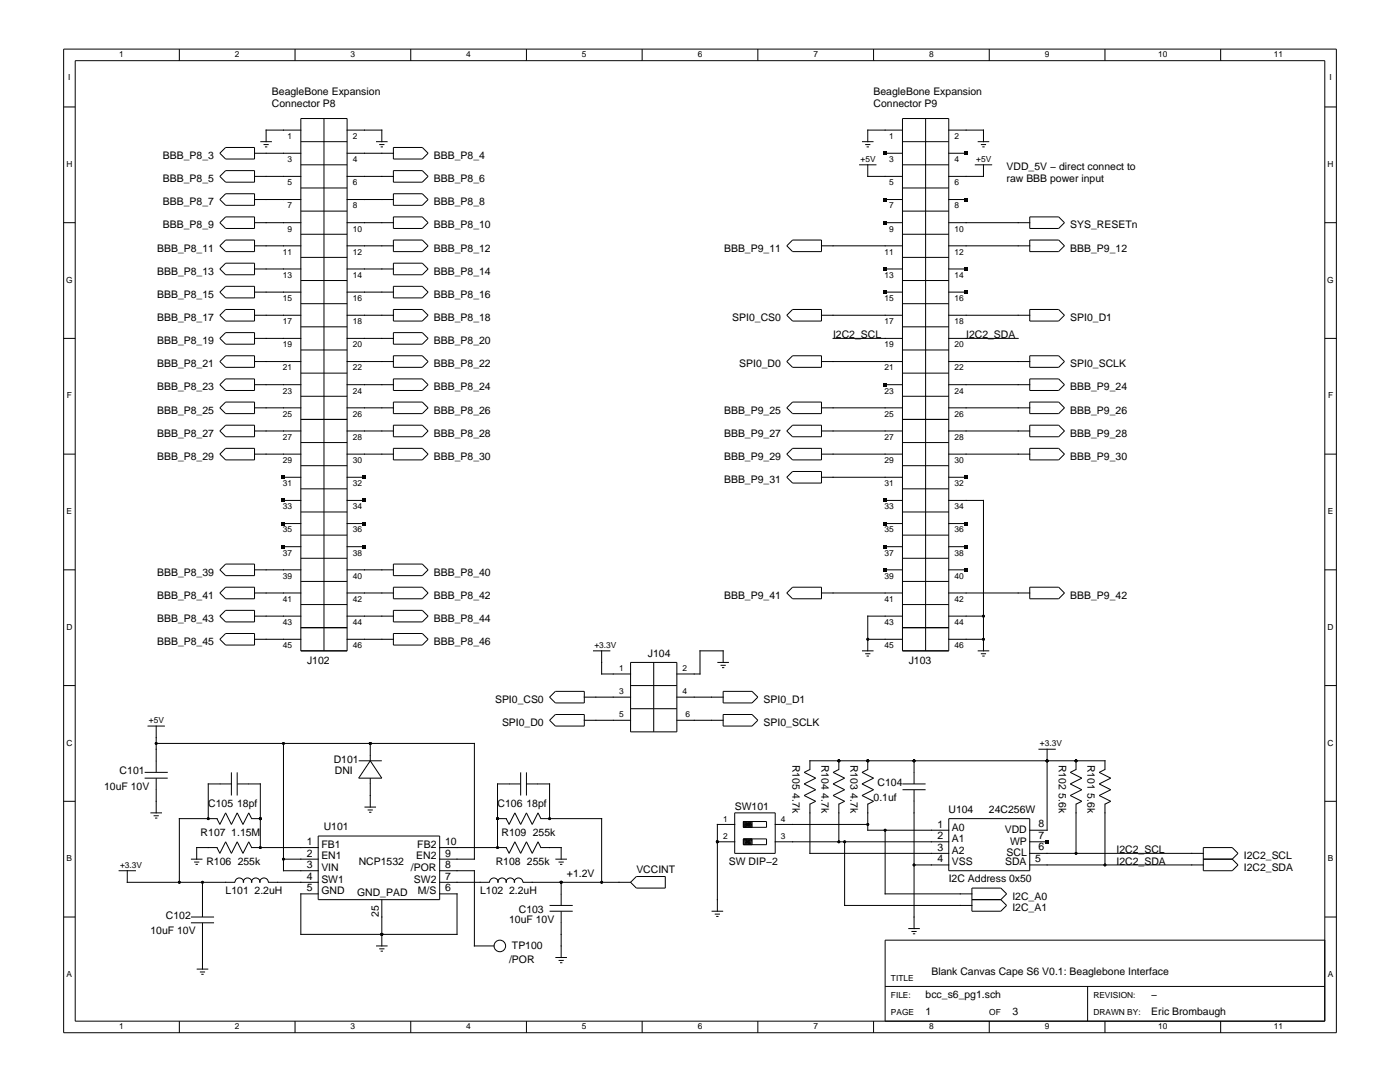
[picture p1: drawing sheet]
<svg xmlns="http://www.w3.org/2000/svg" width="279mm" height="216mm" viewBox="0 0 279 216" stroke-linecap="round" stroke-linejoin="round" font-family="sans-serif">
<g fill="none" stroke="#000" stroke-width=".2">
<path d="M12.7 9.8h254v196.3h-254zM15 12.1h249.4v191.7h-249.4zM35.8 9.8v2.3M58.9 9.8v2.3M82 9.8v2.3M105.1 9.8v2.3M128.2 9.8v2.3M151.2 9.8v2.3M174.3 9.8v2.3M197.4 9.8v2.3M220.5 9.8v2.3M243.6 9.8v2.3"/>
<path d="M12.7 21.3h2.3M45 29.4h5.8v2.3h-5.8l-1.1-1.1zM45 34h5.8v2.4h-5.8l-1.1-1.2zM45 38.7h5.8v2.3h-5.8l-1.1-1.2zM50.8 39.8h9.2M50.8 35.2h9.2M50.8 30.6h9.2M52 28.3h2.3M52.6 28.8h1M52.9 29.3h.4M60 32.9h9.3M60 23.7h9.3v106.2h-9.3z"/>
<path d="M60 37.5h9.3M60 28.3h9.3M60 26h-6.9v2.3M64.7 23.7v106.2M69.3 39.8h9.2M69.3 35.2h9.2M69.3 30.6h9.2M69.3 26h6.9v2.3M75 28.3h2.4M75.7 28.8h1M76 29.3h.4M78.5 29.4h5.8l1.1 1.2-1.1 1.1h-5.8z"/>
<path d="M78.5 34h5.8l1.1 1.2-1.1 1.2h-5.8zM78.5 38.7h5.8l1.1 1.1-1.1 1.2h-5.8zM171.5 32.9h3.4M172 28.3h2.3M172.7 28.8h1M173 29.3h.4M173.2 32.9v2.3h6.9M176.6 39.8h3.5M176.6 30.6h3.5M180.1 26h-6.9v2.3M180.1 32.9h9.2M180.1 23.7h9.2v106.2h-9.2z"/>
<path d="M180.1 37.5h9.2M180.1 28.3h9.2M184.7 23.7v106.2M189.3 39.8h3.5M189.3 30.6h3.5M189.3 26h7v2.3M194.5 32.9h3.5M195.1 28.3h2.3M195.8 28.8h1M196 29.3h.5M196.3 32.9v2.3h-7M264.4 21.3h2.3"/>
<path d="M12.7 44.4h2.3M43.9 53.7l1.1-1.2h5.8v2.3h-5.8zM43.9 58.3l1.1-1.2h5.8v2.3h-5.8zM45 43.3h5.8v2.3h-5.8l-1.1-1.2zM45 47.9h5.8v2.3h-5.8l-1.1-1.1zM50.8 44.4h9.2M50.8 58.3h9.2M50.8 53.7h9.2M50.8 49.1h9.2M60 56h9.3M60 46.7h9.3M60 42.1h9.3"/>
<path d="M60 51.4h9.3M69.3 44.4h9.2M69.3 58.3h9.2M69.3 53.7h9.2M69.3 49.1h9.2M78.5 43.3h5.8l1.1 1.1-1.1 1.2h-5.8zM78.5 47.9h5.8l1.1 1.2-1.1 1.1h-5.8zM78.5 52.5h5.8l1.1 1.2-1.1 1.1h-5.8zM78.5 57.1h5.8l1.1 1.2-1.1 1.1h-5.8zM158.2 47.9h5.7v2.3h-5.7l-1.2-1.1zM163.9 49.1h16.2M176.6 44.4h3.5"/>
<path d="M176.6 58.3h3.5M176.6 53.7h3.5M180.1 56h9.2M180.1 46.7h9.2M180.1 42.1h9.2M180.1 51.4h9.2M189.3 44.4h16.2M189.3 58.3h3.5M189.3 53.7h3.5M189.3 49.1h16.2M205.5 43.3h5.8l1.1 1.1-1.1 1.2h-5.8zM205.5 47.9h5.8l1.1 1.2-1.1 1.1h-5.8z"/>
<path d="M264.4 44.4h2.3M12.7 67.5h2.3M45 61.8h5.8v2.3h-5.8l-1.1-1.2zM45 66.4h5.8v2.3h-5.8l-1.1-1.2zM45 71h5.8v2.3h-5.8l-1.1-1.2zM45 75.6h5.8v2.3h-5.8l-1.1-1.1zM50.8 67.5h9.2M50.8 76.8h9.2M50.8 72.1h9.2M50.8 62.9h9.2M60 74.5h9.3M60 79.1h9.3"/>
<path d="M60 69.8h9.3M60 60.6h9.3M60 65.2h9.3M69.3 67.5h9.2M69.3 76.8h9.2M69.3 72.1h9.2M69.3 62.9h9.2M78.5 61.8h5.8l1.1 1.1-1.1 1.2h-5.8zM78.5 66.4h5.8l1.1 1.1-1.1 1.2h-5.8zM78.5 71h5.8l1.1 1.1-1.1 1.2h-5.8zM78.5 75.6h5.8l1.1 1.2-1.1 1.1h-5.8zM158.2 61.8h5.7v2.3h-5.7l-1.2-1.2z"/>
<path d="M158.2 71h5.7v2.3h-5.7l-1.2-1.2zM163.9 72.1h16.2M163.9 62.9h16.2M166.3 67.5h13.8M176.6 76.8h3.5M180.1 74.5h9.2M180.1 79.1h9.2M180.1 69.8h9.2M180.1 60.6h9.2M180.1 65.2h9.2M189.3 67.5h13.9M189.3 76.8h16.2"/>
<path d="M189.3 72.1h16.2M189.3 62.9h16.2M205.5 61.8h5.8l1.1 1.1-1.1 1.2h-5.8zM205.5 71h5.8l1.1 1.1-1.1 1.2h-5.8zM205.5 75.6h5.8l1.1 1.2-1.1 1.1h-5.8zM264.4 67.5h2.3M12.7 90.6h2.3M45 80.2h5.8v2.3h-5.8l-1.1-1.1zM45 84.8h5.8v2.4h-5.8l-1.1-1.2zM45 89.5h5.8v2.3h-5.8l-1.1-1.2zM50.8 90.6h9.2M50.8 86h9.2"/>
<path d="M50.8 81.4h9.2M56.6 99.9h3.4M56.6 95.2h3.4M60 97.5h9.3M60 92.9h9.3M60 83.7h9.3M60 88.3h9.3M69.3 90.6h9.2M69.3 99.9h3.4M69.3 95.2h3.4M69.3 86h9.2M69.3 81.4h9.2"/>
<path d="M78.5 80.2h5.8l1.1 1.2-1.1 1.1h-5.8zM78.5 84.8h5.8l1.1 1.2-1.1 1.2h-5.8zM78.5 89.5h5.8l1.1 1.1-1.1 1.2h-5.8zM158.2 80.2h5.7v2.3h-5.7l-1.2-1.1zM158.2 84.8h5.7v2.4h-5.7l-1.2-1.2zM158.2 89.5h5.7v2.3h-5.7l-1.2-1.2zM158.2 94.1h5.7v2.3h-5.7l-1.2-1.2zM163.9 90.6h16.2M163.9 95.2h16.2M163.9 86h16.2M163.9 81.4h16.2M176.6 99.9h3.5"/>
<path d="M180.1 97.5h9.2M180.1 92.9h9.2M180.1 83.7h9.2M180.1 88.3h9.2M189.3 90.6h16.2M189.3 99.9h7v30M189.3 95.2h3.5M189.3 86h16.2M189.3 81.4h16.2M205.5 80.2h5.8l1.1 1.2-1.1 1.1h-5.8zM205.5 84.8h5.8l1.1 1.2-1.1 1.2h-5.8zM205.5 89.5h5.8l1.1 1.1-1.1 1.2h-5.8z"/>
<path d="M264.4 90.6h2.3M12.7 113.7h2.3M45 112.6h5.8v2.3h-5.8l-1.1-1.2zM45 117.2h5.8v2.3h-5.8l-1.1-1.2zM50.8 113.7h9.2M50.8 118.3h9.2M56.6 109.1h3.4M56.6 104.5h3.4M60 116h9.3M60 111.4h9.3M60 102.2h9.3M60 106.8h9.3"/>
<path d="M69.3 113.7h9.2M69.3 118.3h9.2M69.3 109.1h3.4M69.3 104.5h3.4M78.5 112.6h5.8l1.1 1.1-1.1 1.2h-5.8zM78.5 117.2h5.8l1.1 1.1-1.1 1.2h-5.8zM158.2 117.2h5.7v2.3h-5.7l-1.2-1.2zM163.9 118.3h16.2M176.6 113.7h3.5M176.6 109.1h3.5M176.6 104.5h3.5M180.1 116h9.2"/>
<path d="M180.1 111.4h9.2M180.1 102.2h9.2M180.1 106.8h9.2M189.3 113.7h3.5M189.3 118.3h16.2M189.3 109.1h3.5M189.3 104.5h3.5M205.5 117.2h5.8l1.1 1.1-1.1 1.2h-5.8zM264.4 113.7h2.3M12.7 136.8h2.3M45 121.8h5.8v2.3h-5.8l-1.1-1.2zM45 126.4h5.8v2.3h-5.8l-1.1-1.1z"/>
<path d="M50.8 127.6h9.2M50.8 122.9h9.2M60 125.3h9.3M60 120.6h9.3M69.3 127.6h9.2M69.3 122.9h9.2M78.5 121.8h5.8l1.1 1.1-1.1 1.2h-5.8zM78.5 126.4h5.8l1.1 1.2-1.1 1.1h-5.8zM109.7 139.1l1.1-1.1h5.8v2.3h-5.8zM116.6 139.1h9.2M118.3 129.9h3.5M120.1 129.9v4.6h5.7"/>
<path d="M125.8 136.8h9.3M125.8 132.2h9.3v13.8h-9.3zM130.5 132.2v13.8M135.1 139.1h9.2M143.2 132.2h2.3M143.8 132.8h1M144.1 133.2h.4M144.3 132.2v-2.3h-4.6v4.6h-4.6M144.3 138h5.8l1.1 1.1-1.1 1.2h-5.8zM172 129.9h2.3M172.7 130.4h1M173 130.9h.4"/>
<path d="M173.2 127.6h6.9M180.1 122.9h-6.9v7M180.1 125.3h9.2M180.1 120.6h9.2M189.3 127.6h7M189.3 122.9h7M195.1 129.9h2.3M195.8 130.4h1M196 130.9h.5M264.4 136.8h2.3M12.7 159.9h2.3M28.9 155.3h4.6"/>
<path d="M28.9 154.1h4.6M29.4 144.9h3.5M31.2 144.9v9.2M31.2 155.3v6.9M31.2 148.3h63.5v23.1h-7M46.2 156.4h-4.6v7M46.2 154.1v4.6M47.3 156.4h4.7v12.7M47.3 154.1v4.6M56.6 148.3v25.4h6.9M71.6 151.8h4.6M73.9 151.8l2.3 3.5h-4.6z"/>
<path d="M73.9 148.3v3.5M73.9 155.3v5.7M103.9 156.4h-4.6v12.7M103.9 154.1v4.6M105.1 154.1v4.6M105.1 156.4h4.6v7M109.7 143.7l1.1-1.1h5.8v2.3h-5.8zM116.6 143.7h9.2M125.8 141.4h9.3M135.1 143.7h9.2M144.3 142.6h5.8l1.1 1.1-1.1 1.2h-5.8zM161.6 153.6v-1.8h58.9v1.8"/>
<path d="M161.6 153.5l-1.1 .6 2.3 1.2-2.3 1.1 2.3 1.2-2.3 1.1 2.3 1.2-1.2 .6v9.8h27.7M167.4 153.5l-1.1 .6 2.3 1.2-2.3 1.1 2.3 1.2-2.3 1.1 2.3 1.2-1.2 .6v7.5M167.4 151.8v1.8M173.2 151.8v1.8M173.2 153.5l-1.2 .6 2.3 1.2-2.3 1.1 2.3 1.2-2.3 1.1 2.3 1.2-1.1 .6v5.2h16.1M180.1 157.6h4.6M180.1 156.4h4.6M182.4 151.8v4.6M182.4 157.6v27.7M207.2 149.5h3.5M209 149.5v16.2h-3.5M214.7 151.8v1.8"/>
<path d="M214.7 153.5l-1.1 .6 2.3 1.2-2.3 1.1 2.3 1.2-2.3 1.1 2.3 1.2-1.2 .6v9.8M220.5 153.5l-1.1 .6 2.3 1.2-2.3 1.1 2.3 1.2-2.3 1.1 2.3 1.2-1.2 .6v12.1M264.4 159.9h2.3M23.7 173.7h3.4M25.4 173.7v2.4h21.5a.84 .84 0 0 1 .9-.9 .84 .84 0 0 1 .8 .9 .82 .82 0 0 1 .8-.9 .82 .82 0 0 1 .8 .9 .82 .82 0 0 1 .8-.9 .82 .82 0 0 1 .9 .9 .84 .84 0 0 1 .8-.9 .84 .84 0 0 1 .8 .9h10M30 162.2h2.3M30.7 162.8h1M30.9 163.2h.5M38.1 171.4h2.3M38.7 172h1.1M39 172.5h.5M40.4 176.1v6.9"/>
<path d="M43.9 164.5l-.6-1.1h-7.5v12.7M43.9 170.3l-.6-1.2h-4v2.3M52 163.4h-1.8l-.6-1.2-1.1 2.3-1.2-2.3-1.1 2.3-1.2-2.3-1.1 2.3M56.6 171.4h6.9M63.5 169.1h-13.3l-.6-1.1-1.1 2.3-1.2-2.3-1.1 2.3-1.2-2.3-1.1 2.3M63.5 178.4h-3.5v8h31.2v-8h-3.5M63.5 166.8h24.2v12.7h-24.2zM72.7 161h2.3M73.4 161.6h1M73.7 162.1h.4M76.2 179.5v9.3M87.7 176.1h10a.84 .84 0 0 1 .9-.9 .84 .84 0 0 1 .8 .9 .82 .82 0 0 1 .8-.9 .82 .82 0 0 1 .8 .9 .82 .82 0 0 1 .8-.9 .82 .82 0 0 1 .9 .9 .84 .84 0 0 1 .8-.9 .84 .84 0 0 1 .8 .9h21.5"/>
<path d="M87.7 173.7h7v15.1h3.9M87.7 169.1h13.3l.6 1.2M99.3 163.4h1.7l.6 1.1M101.6 170.3l1.2-2.3 1.1 2.3 1.2-2.3 1.1 2.3 1.2-2.3 .6 1.1h4v2.3M101.6 164.5l1.2-2.3 1.1 2.3 1.2-2.3 1.1 2.3 1.2-2.3 .6 1.2h12.1v12.7M110.8 171.4h2.3M111.5 172h1M111.8 172.5h.4M112 176.1v4.6M127 174.9h5.8v2.3h-5.8l-1.2-1.1zM143.2 168h3.4M146.6 162.2h8.1v8.1h-8.1z"/>
<path d="M146.6 164.5h-3.4v17.3M148.4 168h1.7M148.4 164.5h1.7M148.4 163.9h4.6v1.2h-4.6M148.4 167.4h4.6v1.1h-4.6M148.4 163.9v1.2M148.4 167.4v1.1M148.4 163.9l1.7 1.2v-1.2l-1.7 1.2M148.4 167.4l1.7 1.1v-1.1l-1.7 1.1M148.4 164.2l1.7 .6M148.4 167.7l1.7 .6M148.6 163.9l1.2 1.2"/>
<path d="M148.6 167.4l1.2 1.1M148.9 163.9l.6 1.2M148.9 167.4l.6 1.1M149.2 163.9v1.2M149.2 167.4v1.1M149.5 163.9l-.6 1.2M149.5 167.4l-.6 1.1M149.8 163.9l-1.2 1.2M149.8 167.4l-1.2 1.1M150.1 164.2l-1.7 .6M150.1 167.7l-1.7 .6M154.7 168h34.6"/>
<path d="M154.7 164.5h18.5M168.6 168v12.7h25.4M176.6 165.7v12.7h17.4M182.4 172.6h6.9M189.3 163.4h16.2v10.3h-16.2zM194 177.2h5.7l1.2 1.2-1.2 1.1 1.2 1.2-1.2 1.1h-5.7zM194 179.5h5.7M205.5 170.3h34.6M205.5 172.6h34.6M205.5 168h3.5M240.1 169.1h5.8l1.2 1.2-1.2 1.1 1.2 1.2-1.2 1.1h-5.8zM240.1 171.4h5.8"/>
<path d="M12.7 183h2.3M38.1 183h4.6M38.1 184.1h4.6M39.3 193.4h2.3M39.9 193.9h1M40.2 194.4h.4M40.4 184.1v9.3M75 188.8h2.4M75.7 189.3h1M76 189.8h.4M109.7 181.8h4.6M109.7 180.7h4.6"/>
<path d="M110.8 191.1h2.3M111.5 191.6h1M111.8 192.1h.4M112 181.8v9.3M142 181.8h2.3M142.6 182.4h1.1M142.9 182.9h.5M176.6 196.8h87.8M181.3 185.3h2.3M181.9 185.9h1M182.2 186.3h.4M217.1 196.8v7"/>
<path d="M264.4 187.6h-87.8v16.2M264.4 183h2.3M35.8 203.8v2.3M58.9 203.8v2.3M82 203.8v2.3M105.1 203.8v2.3M128.2 203.8v2.3M151.2 203.8v2.3M174.3 203.8v2.3M197.4 203.8v2.3M220.5 203.8v2.3M243.6 203.8v2.3"/>
<circle cx="99.8" cy="188.8" r="1.15"/>
</g>
<g fill="#000">
<path d="M176.3 39.5h.7v.7h-.7zM176.3 30.2h.7v.7h-.7zM192.5 39.5h.7v.7h-.7zM192.5 30.2h.7v.7h-.7zM176.3 57.9h.7v.7h-.7zM176.3 53.3h.7v.7h-.7zM176.3 44.1h.7v.7h-.7zM192.5 57.9h.7v.7h-.7zM192.5 53.3h.7v.7h-.7zM176.3 76.4h.7v.7h-.7zM56.2 99.5h.7v.7h-.7zM56.2 94.9h.7v.7h-.7z"/>
<path d="M72.4 99.5h.7v.7h-.7zM72.4 94.9h.7v.7h-.7zM176.3 99.5h.7v.7h-.7zM192.5 94.9h.7v.7h-.7zM56.2 108.7h.7v.7h-.7zM56.2 104.1h.7v.7h-.7zM72.4 108.7h.7v.7h-.7zM72.4 104.1h.7v.7h-.7zM176.3 113.4h.7v.7h-.7zM176.3 108.7h.7v.7h-.7zM176.3 104.1h.7v.7h-.7zM192.5 113.4h.7v.7h-.7z"/>
<path d="M192.5 108.7h.7v.7h-.7zM192.5 104.1h.7v.7h-.7zM208.6 167.6h.7v.7h-.7z"/>
<circle cx="173.2" cy="127.6" r=".29"/>
<circle cx="196.3" cy="122.9" r=".29"/>
<circle cx="196.3" cy="127.6" r=".29"/>
<circle cx="31.2" cy="148.3" r=".29"/>
<circle cx="56.6" cy="148.3" r=".29"/>
<circle cx="73.9" cy="148.3" r=".29"/>
<circle cx="167.4" cy="151.8" r=".29"/>
<circle cx="173.2" cy="151.8" r=".29"/>
<circle cx="182.4" cy="151.8" r=".29"/>
<circle cx="209" cy="151.8" r=".29"/>
<circle cx="214.7" cy="151.8" r=".29"/>
<circle cx="35.8" cy="176.1" r=".29"/>
<circle cx="40.4" cy="176.1" r=".29"/>
<circle cx="41.6" cy="163.4" r=".29"/>
<circle cx="52" cy="169.1" r=".29"/>
<circle cx="52" cy="163.4" r=".29"/>
<circle cx="56.6" cy="171.4" r=".29"/>
<circle cx="99.3" cy="169.1" r=".29"/>
<circle cx="99.3" cy="163.4" r=".29"/>
<circle cx="109.7" cy="163.4" r=".29"/>
<circle cx="112" cy="176.1" r=".29"/>
<circle cx="120.1" cy="176.1" r=".29"/>
<circle cx="143.2" cy="168" r=".29"/>
<circle cx="167.4" cy="168" r=".29"/>
<circle cx="168.6" cy="168" r=".29"/>
<circle cx="173.2" cy="164.5" r=".29"/>
<circle cx="176.6" cy="165.7" r=".29"/>
<circle cx="182.4" cy="172.6" r=".29"/>
<circle cx="214.7" cy="170.3" r=".29"/>
<circle cx="220.5" cy="172.6" r=".29"/>
<circle cx="76.2" cy="186.4" r=".29"/>
</g>
<g font-size="2.1">
<text x="54.3" y="19">BeagleBone Expansion</text>
<text x="54.3" y="21.3">Connector P8</text>
<text x="174.3" y="19">BeagleBone Expansion</text>
<text x="174.3" y="21.3">Connector P9</text>
<text x="32.5" y="31.7">BBB_P8_3</text>
<text x="86.6" y="31.7">BBB_P8_4</text>
<text x="200.9" y="34">VDD_5V − direct connect to</text>
<text x="32.5" y="36.4">BBB_P8_5</text>
<text x="32.5" y="41">BBB_P8_7</text>
<text x="86.6" y="36.4">BBB_P8_6</text>
<text x="86.6" y="41">BBB_P8_8</text>
<text x="200.9" y="36.4">raw BBB power input</text>
<text x="32.5" y="45.6">BBB_P8_9</text>
<text x="86.6" y="45.6">BBB_P8_10</text>
<text x="213.6" y="45.6">SYS_RESETn</text>
<text x="31.4" y="50.2">BBB_P8_11</text>
<text x="86.6" y="50.2">BBB_P8_12</text>
<text x="144.5" y="50.2">BBB_P9_11</text>
<text x="213.6" y="50.2">BBB_P9_12</text>
<text x="31.4" y="54.8">BBB_P8_13</text>
<text x="31.4" y="59.4">BBB_P8_15</text>
<text x="86.6" y="54.8">BBB_P8_14</text>
<text x="86.6" y="59.4">BBB_P8_16</text>
<text x="31.4" y="64.1">BBB_P8_17</text>
<text x="86.6" y="64.1">BBB_P8_18</text>
<text x="146.1" y="64.1">SPI0_CS0</text>
<text x="213.6" y="64.1">SPI0_D1</text>
<text x="31.4" y="68.7">BBB_P8_19</text>
<text x="86.6" y="68.7">BBB_P8_20</text>
<text x="166.3" y="67.5">I2C2_SCL</text>
<text x="192.8" y="67.5">I2C2_SDA</text>
<text x="31.4" y="73.3">BBB_P8_21</text>
<text x="31.4" y="77.9">BBB_P8_23</text>
<text x="86.6" y="73.3">BBB_P8_22</text>
<text x="86.6" y="77.9">BBB_P8_24</text>
<text x="147.5" y="73.3">SPI0_D0</text>
<text x="213.6" y="73.3">SPI0_SCLK</text>
<text x="213.6" y="77.9">BBB_P9_24</text>
<text x="31.4" y="82.5">BBB_P8_25</text>
<text x="86.6" y="82.5">BBB_P8_26</text>
<text x="144.5" y="82.5">BBB_P9_25</text>
<text x="213.6" y="82.5">BBB_P9_26</text>
<text x="31.4" y="87.2">BBB_P8_27</text>
<text x="86.6" y="87.2">BBB_P8_28</text>
<text x="144.5" y="87.2">BBB_P9_27</text>
<text x="213.6" y="87.2">BBB_P9_28</text>
<text x="31.4" y="91.8">BBB_P8_29</text>
<text x="86.6" y="91.8">BBB_P8_30</text>
<text x="144.5" y="91.8">BBB_P9_29</text>
<text x="213.6" y="91.8">BBB_P9_30</text>
<text x="144.5" y="96.4">BBB_P9_31</text>
<text x="31.4" y="114.9">BBB_P8_39</text>
<text x="31.4" y="119.5">BBB_P8_41</text>
<text x="86.6" y="114.9">BBB_P8_40</text>
<text x="86.6" y="119.5">BBB_P8_42</text>
<text x="144.5" y="119.5">BBB_P9_41</text>
<text x="213.6" y="119.5">BBB_P9_42</text>
<text x="31.4" y="124.1">BBB_P8_43</text>
<text x="86.6" y="124.1">BBB_P8_44</text>
<text x="31.4" y="128.7">BBB_P8_45</text>
<text x="86.6" y="128.7">BBB_P8_46</text>
<text x="129.3" y="131">J104</text>
<text x="61.3" y="132.5">J102</text>
<text x="181.4" y="132.5">J103</text>
<text x="98.8" y="140.3">SPI0_CS0</text>
<text x="152.4" y="140.3">SPI0_D1</text>
<text x="100.2" y="144.9">SPI0_D0</text>
<text x="152.4" y="144.9">SPI0_SCLK</text>
<text x="23.9" y="154.5">C101</text>
<text x="66.6" y="152.1">D101</text>
<text x="66.8" y="154.5">DNI</text>
<text x="158.2" y="152.6" transform="rotate(90 158.2 152.6)">R105 4.7k</text>
<text x="163.9" y="152.6" transform="rotate(90 163.9 152.6)">R104 4.7k</text>
<text x="169.7" y="152.6" transform="rotate(90 169.7 152.6)">R103 4.7k</text>
<text x="211.3" y="152.6" transform="rotate(90 211.3 152.6)">R102 5.6k</text>
<text x="217.1" y="152.6" transform="rotate(90 217.1 152.6)">R101 5.6k</text>
<text x="20.8" y="157.6">10uF 10V</text>
<text x="41.6" y="161">C105 18pf</text>
<text x="99.3" y="161">C106 18pf</text>
<text x="146.6" y="161.6">SW101</text>
<text x="174.3" y="159.9">0.1uf</text>
<text x="175.1" y="156.8">C104</text>
<text x="40" y="166.8">R107 1.15M</text>
<text x="64.6" y="165.7">U101</text>
<text x="100.1" y="166.8">R109 255k</text>
<text x="187.1" y="165.1">1</text>
<text x="187.1" y="167.5">2</text>
<text x="189.3" y="162.2">U104</text>
<text x="190" y="165.7">A0</text>
<text x="197.4" y="162.2">24C256W</text>
<text x="200.5" y="166.2">VDD</text>
<text x="207.2" y="165.1">8</text>
<text x="207.2" y="167.4">7</text>
<text x="41.2" y="172.6">R106 255k</text>
<text x="61.2" y="168.6">1</text>
<text x="61.2" y="170.9">2</text>
<text x="61.2" y="173.2">3</text>
<text x="64.1" y="169.2">FB1</text>
<text x="64.1" y="171.5">EN1</text>
<text x="64.1" y="173.8">VIN</text>
<text x="71.6" y="172.6">NCP1532</text>
<text x="82" y="173.8">/POR</text>
<text x="83.1" y="171.5">EN2</text>
<text x="83.3" y="169.2">FB2</text>
<text x="88.8" y="168.6">10</text>
<text x="88.8" y="170.9">9</text>
<text x="88.8" y="173.2">8</text>
<text x="98.9" y="172.6">R108 255k</text>
<text x="145.5" y="172.6">SW DIP−2</text>
<text x="187.1" y="169.8">3</text>
<text x="187.1" y="172.1">4</text>
<text x="190" y="168">A1</text>
<text x="190" y="170.3">A2</text>
<text x="190" y="172.6">VSS</text>
<text x="200.6" y="172.6">SDA</text>
<text x="200.9" y="170.9">SCL</text>
<text x="201.6" y="168.5">WP</text>
<text x="206.6" y="172.1">5</text>
<text x="207.2" y="169.7">6</text>
<text x="222.8" y="170.3">I2C2_SCL</text>
<text x="222.8" y="172.6">I2C2_SDA</text>
<text x="248.2" y="171.4">I2C2_SCL</text>
<text x="248.2" y="173.7">I2C2_SDA</text>
<text x="45" y="178.4">L101 2.2uH</text>
<text x="61.2" y="175.5">4</text>
<text x="61.2" y="177.8">5</text>
<text x="64.1" y="176.1">SW1</text>
<text x="64.1" y="178.4">GND</text>
<text x="71.3" y="178.7">GND_PAD</text>
<text x="82.6" y="176.1">SW2</text>
<text x="83.4" y="178.4">M/S</text>
<text x="88.8" y="175.5">7</text>
<text x="88.8" y="177.8">6</text>
<text x="95.8" y="178.4">L102 2.2uH</text>
<text x="113.1" y="174.9">+1.2V</text>
<text x="127" y="174.1">VCCINT</text>
<text x="189.3" y="176.1">I2C Address 0x50</text>
<text x="202" y="179.5">I2C_A0</text>
<text x="33.1" y="183.3">C102</text>
<text x="75.6" y="182.9" transform="rotate(-90 75.6 182.9)">25</text>
<text x="101.6" y="184.1">10uF 10V</text>
<text x="103.5" y="182.2">C103</text>
<text x="202" y="181.8">I2C_A1</text>
<text x="30" y="186.4">10uF 10V</text>
<text x="102.2" y="189.3">TP100</text>
<text x="101.6" y="192.2">/POR</text>
<text x="185.9" y="194.5">Blank Canvas Cape S6 V0.1: Beaglebone Interface</text>
<text x="184.7" y="199.1">bcc_s6_pg1.sch</text>
<text x="184.7" y="202.6">1</text>
<text x="202" y="202.6">3</text>
<text x="229.8" y="202.6">Eric Brombaugh</text>
<text x="229.8" y="199.1">−</text>
</g>
<g font-size="1.7">
<text x="23.8" y="11.4">1</text>
<text x="46.9" y="11.4">2</text>
<text x="70" y="11.4">3</text>
<text x="93.1" y="11.4">4</text>
<text x="116.1" y="11.4">5</text>
<text x="139.2" y="11.4">6</text>
<text x="162.3" y="11.4">7</text>
<text x="185.4" y="11.4">8</text>
<text x="208.5" y="11.4">9</text>
<text x="231.1" y="11.4">10</text>
<text x="254.2" y="11.4">11</text>
<text x="13.6" y="16">I</text>
<text x="265.3" y="16">I</text>
<text x="57.4" y="27.7">1</text>
<text x="70.4" y="27.7">2</text>
<text x="177.5" y="27.7">1</text>
<text x="190.5" y="27.7">2</text>
<text x="13.3" y="33.3">H</text>
<text x="57.4" y="32.3">3</text>
<text x="70.4" y="32.3">4</text>
<text x="171.7" y="32.3">+5V</text>
<text x="177.5" y="32.3">3</text>
<text x="190.5" y="32.3">4</text>
<text x="194.8" y="32.3">+5V</text>
<text x="264.9" y="33.3">H</text>
<text x="57.4" y="41.6">7</text>
<text x="57.4" y="37">5</text>
<text x="70.4" y="41.6">8</text>
<text x="70.4" y="37">6</text>
<text x="177.5" y="41.6">7</text>
<text x="177.5" y="37">5</text>
<text x="190.5" y="41.6">8</text>
<text x="190.5" y="37">6</text>
<text x="57.4" y="46.2">9</text>
<text x="70.4" y="46.2">10</text>
<text x="177.5" y="46.2">9</text>
<text x="190.5" y="46.2">10</text>
<text x="56.5" y="50.8">11</text>
<text x="70.4" y="50.8">12</text>
<text x="176.5" y="50.8">11</text>
<text x="190.5" y="50.8">12</text>
<text x="13.2" y="56.4">G</text>
<text x="56.5" y="55.4">13</text>
<text x="70.4" y="55.4">14</text>
<text x="176.5" y="55.4">13</text>
<text x="190.5" y="55.4">14</text>
<text x="264.9" y="56.4">G</text>
<text x="56.5" y="64.7">17</text>
<text x="56.5" y="60.1">15</text>
<text x="70.4" y="64.7">18</text>
<text x="70.4" y="60.1">16</text>
<text x="176.5" y="64.7">17</text>
<text x="176.5" y="60.1">15</text>
<text x="190.5" y="64.7">18</text>
<text x="190.5" y="60.1">16</text>
<text x="56.5" y="69.3">19</text>
<text x="70.4" y="69.3">20</text>
<text x="176.5" y="69.3">19</text>
<text x="190.5" y="69.3">20</text>
<text x="56.5" y="73.9">21</text>
<text x="70.4" y="73.9">22</text>
<text x="176.5" y="73.9">21</text>
<text x="190.5" y="73.9">22</text>
<text x="13.3" y="79.5">F</text>
<text x="56.5" y="83.1">25</text>
<text x="56.5" y="78.5">23</text>
<text x="70.4" y="83.1">26</text>
<text x="70.4" y="78.5">24</text>
<text x="176.5" y="83.1">25</text>
<text x="176.5" y="78.5">23</text>
<text x="190.5" y="83.1">26</text>
<text x="190.5" y="78.5">24</text>
<text x="265" y="79.5">F</text>
<text x="56.5" y="87.8">27</text>
<text x="70.4" y="87.8">28</text>
<text x="176.5" y="87.8">27</text>
<text x="190.5" y="87.8">28</text>
<text x="56.5" y="92.4">29</text>
<text x="70.4" y="92.4">30</text>
<text x="176.5" y="92.4">29</text>
<text x="190.5" y="92.4">30</text>
<text x="56.5" y="101.6">33</text>
<text x="56.5" y="97">31</text>
<text x="70.4" y="101.6">34</text>
<text x="70.4" y="97">32</text>
<text x="176.5" y="101.6">33</text>
<text x="176.5" y="97">31</text>
<text x="190.5" y="101.6">34</text>
<text x="190.5" y="97">32</text>
<text x="13.3" y="102.6">E</text>
<text x="56.5" y="106.2">35</text>
<text x="70.4" y="106.2">36</text>
<text x="176.5" y="106.2">35</text>
<text x="190.5" y="106.2">36</text>
<text x="265" y="102.6">E</text>
<text x="56.5" y="110.9">37</text>
<text x="70.4" y="110.9">38</text>
<text x="176.5" y="110.9">37</text>
<text x="190.5" y="110.9">38</text>
<text x="56.5" y="115.5">39</text>
<text x="70.4" y="115.5">40</text>
<text x="176.5" y="115.5">39</text>
<text x="190.5" y="115.5">40</text>
<text x="13.3" y="125.7">D</text>
<text x="56.5" y="124.7">43</text>
<text x="56.5" y="120.1">41</text>
<text x="70.4" y="124.7">44</text>
<text x="70.4" y="120.1">42</text>
<text x="176.5" y="124.7">43</text>
<text x="176.5" y="120.1">41</text>
<text x="190.5" y="124.7">44</text>
<text x="190.5" y="120.1">42</text>
<text x="264.9" y="125.7">D</text>
<text x="56.5" y="129.3">45</text>
<text x="70.4" y="129.3">46</text>
<text x="118.6" y="129.3">+3.3V</text>
<text x="176.5" y="129.3">45</text>
<text x="190.5" y="129.3">46</text>
<text x="123.5" y="133.9">1</text>
<text x="136.2" y="133.9">2</text>
<text x="123.5" y="138.5">3</text>
<text x="123.5" y="143.1">5</text>
<text x="136.2" y="138.5">4</text>
<text x="136.8" y="143.1">6</text>
<text x="13.3" y="148.8">C</text>
<text x="29.7" y="144.3">+5V</text>
<text x="207.5" y="148.9">+3.3V</text>
<text x="264.9" y="148.8">C</text>
<text x="144.3" y="163.9">1</text>
<text x="144.3" y="167.4">2</text>
<text x="155.9" y="167.4">3</text>
<text x="155.9" y="163.9">4</text>
<text x="13.3" y="171.9">B</text>
<text x="24" y="173.2">+3.3V</text>
<text x="265" y="171.9">B</text>
<text x="13.3" y="195">A</text>
<text x="177.8" y="195.7">TITLE</text>
<text x="265" y="195">A</text>
<text x="177.8" y="199.1">FILE:</text>
<text x="177.8" y="202.6">PAGE</text>
<text x="197.4" y="202.6">OF</text>
<text x="218.2" y="199.1">REVISION:</text>
<text x="218.2" y="202.6">DRAWN BY:</text>
<text x="23.8" y="205.3">1</text>
<text x="46.9" y="205.3">2</text>
<text x="70" y="205.3">3</text>
<text x="93.1" y="205.3">4</text>
<text x="116.1" y="205.3">5</text>
<text x="139.2" y="205.3">6</text>
<text x="162.3" y="205.3">7</text>
<text x="185.4" y="205.3">8</text>
<text x="208.5" y="205.3">9</text>
<text x="231.1" y="205.3">10</text>
<text x="254.2" y="205.3">11</text>
</g>
</svg>
